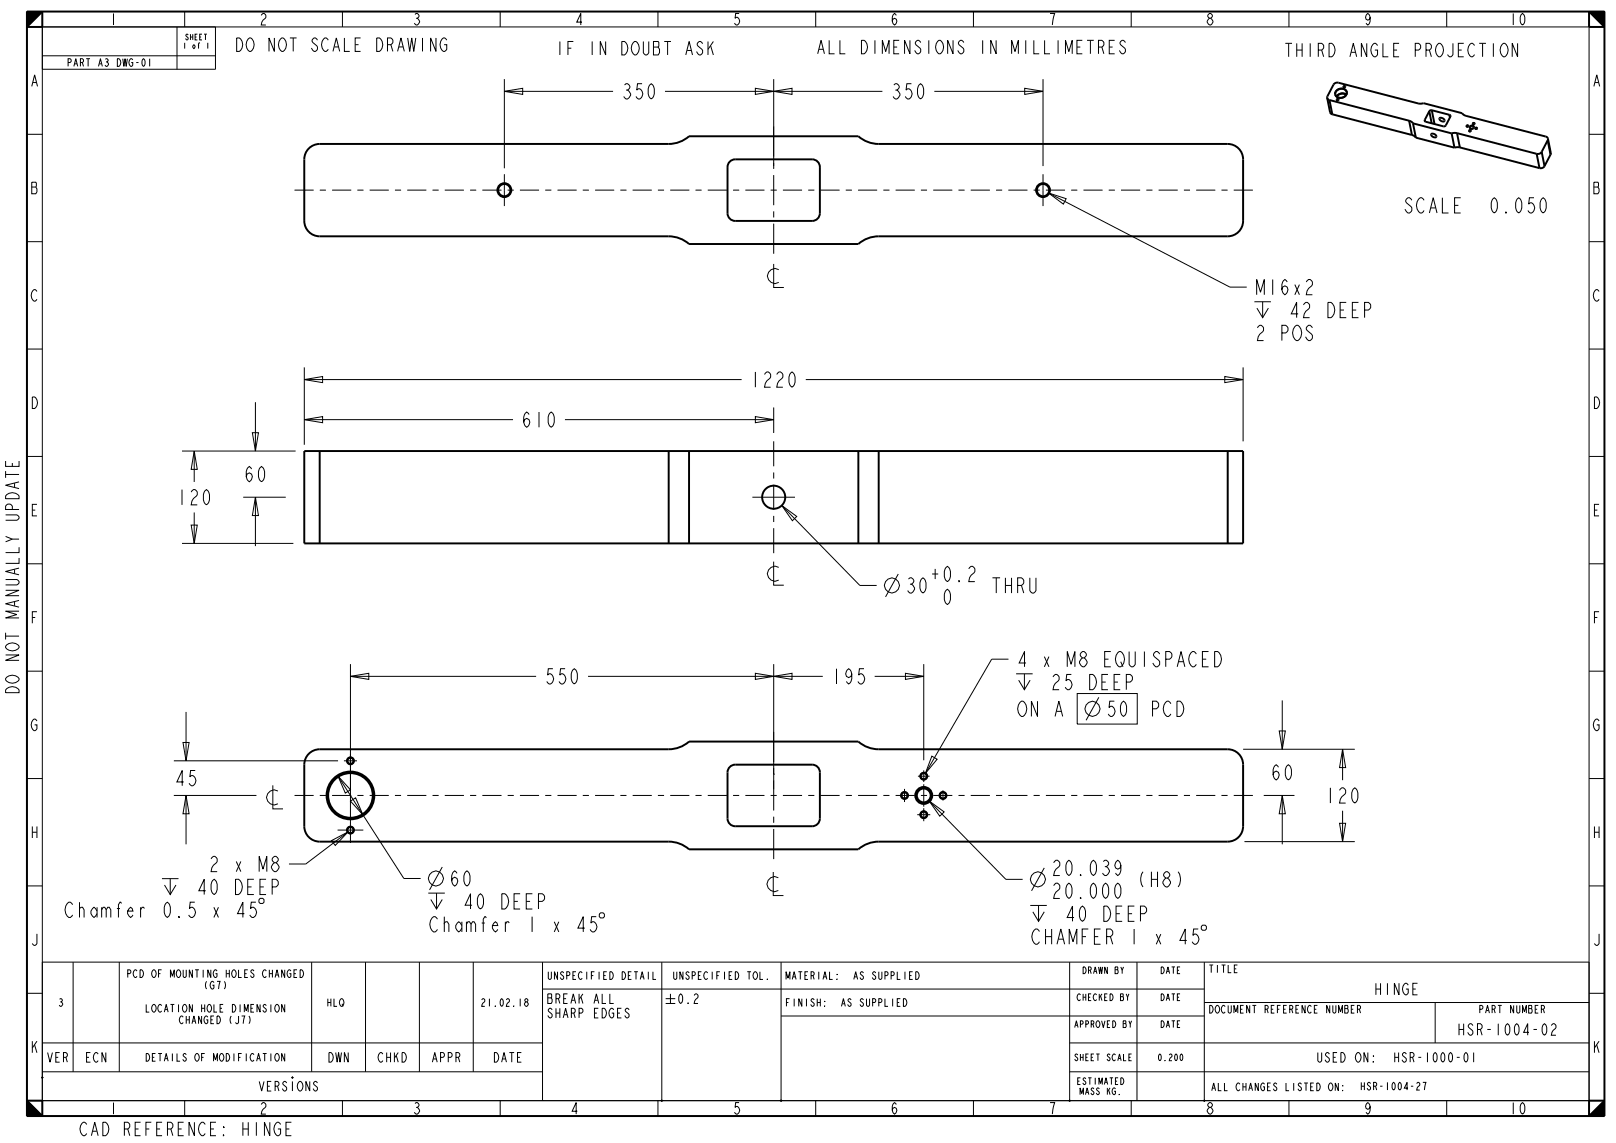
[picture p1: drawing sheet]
<svg xmlns="http://www.w3.org/2000/svg" width="420mm" height="297mm" viewBox="0 0 420 297" stroke-linecap="round" stroke-linejoin="round" font-family="sans-serif">
<path d="M7 3h4l-4 4zM413 3h4v4zM7 286l4 4h-4zM413 290l4-4v4z" fill="#000"/>
<g fill="none" stroke="#000" stroke-width=".26">
<path d="M7 3h4l-4 4zM7 7h410v279h-410zM11 3h402v287h-402zM11 14.5h45M46 7v11M48 3v4M56 7v11h-45M89 3v4M130 3v4M171 3v4M212 3v4M253 3v4"/>
<path d="M294 3v4M335 3v4M376 3v4M413 3h4v4zM7 34.9h4M131.1 23.7l4.7-.8v1.6zM131.1 20.6v23.1M131.1 23.7h28.2M172.8 23.7h56.5M196.3 22.9l4.8 .8-4.8 .8zM201.1 23.7l4.7-.8v1.6zM201.1 20.6v22.5"/>
<path d="M242.8 23.7h28.3M266.3 22.9l4.8 .8-4.8 .8zM271.1 20.6v22.5M413 34.9h4M272.5 50.1l4.6 1.5-.7 1.4zM272.5 50.1l47.2 24.5h4.3M7 62.8h4M201.1 68.6v6.1h2.6M202.4 70.1a1.95 1.95 0 0 0-3 1.6 1.95 1.95 0 0 0 3 1.7M328.2 78.4v4.1M413 62.8h4M7 90.7h4"/>
<path d="M79.1 98.6l4.7-.8v1.6zM79.1 95.5v20.1M79.1 98.6h113.6M209.4 98.6h113.7M318.3 97.8l4.8 .8-4.8 .8zM323.1 95.5v19.2M326.7 80.1l1.5 2.4 1.5-2.4M413 90.7h4M7 118.6h4M47.3 117.2h29.5M50.5 117.2l.8 4.8h-1.6zM50.5 117.2v8"/>
<path d="M65.6 112.4h1.6l-.8 4.8zM66.4 104.5v12.7M79.1 109l4.7-.7v1.5zM79.1 109h54.2M146.8 109h54.3M196.3 108.3l4.8 .7-4.8 .8zM201.1 105.9v6.6M413 118.6h4M49.7 136.4h1.6l-.8 4.8zM50.5 133.2v8M63.2 129.2h11.1M66.4 129.2l.8 4.8h-1.6z"/>
<path d="M66.4 129.2v12.7M203.2 131.3l3.9 2.9-1.2 1.1zM203.2 131.3l20.3 20.8h4.3M7 146.5h4M47.3 141.2h28.9M201.1 145.9v6.2h2.6M202.4 147.4a1.95 1.95 0 0 0-3 1.7 1.95 1.95 0 0 0 3 1.6M233.5 149.1l-3.3 6M413 146.5h4M7 174.4h4M91.1 175.7l4.7-.7v1.5zM91.1 172.6v32.5"/>
<path d="M91.1 175.7h48.2M152.8 175.7h61M196.3 175l4.8 .7-4.8 .8zM201.1 175.7l4.7-.7v1.5zM201.1 172.6v32.5M227.3 175.7h12.8M235.3 175l4.8 .7-4.8 .8zM240.1 172.6v25M262.1 171.3h-4.4l-17.2 29.7M264.8 176.7l1.4 2.5 1.5-2.5M266.2 175.1v4.1M413 174.4h4"/>
<path d="M45.2 197.7h42.7M47.6 192.9h1.5l-.7 4.8zM48.4 185v12.7M242.2 196.5l1.4 .8-3.1 3.7zM280 180.2h15.6v7.9h-15.6zM285.6 181.2l-3.3 6M289.6 182.2h-1.2l-.2 1.6 .4-.3a1.33 1.33 0 0 1 1.2 1.3 1.33 1.33 0 0 1-1.2 1.4l-.6-.7M291.6 182.5l.4-.3a2.68 2.68 0 0 1 0 4 2.81 2.81 0 0 1-.4-3.7zM323.1 194.7h29M332.5 189.9h1.6l-.8 4.8zM333.3 182v12.7M348.9 194.7l.8 4.8h-1.6z"/>
<path d="M348.9 194.7v8M7 202.3h4M45.2 206.7h21.4M48.4 206.7l.7 4.8h-1.5zM48.4 206.7v12.7M70.9 204.1v6.1h2.7M72.2 205.6a1.95 1.95 0 0 0-2.9 1.6 1.95 1.95 0 0 0 2.9 1.7M86.2 218.4l4.2-2.2-3.3 3.5zM87.8 201.6l3.3 3.6-1.4 .9zM87.8 201.6l17.2 26.7h4.3M90.4 216.2l-10.9 8.3h-4.4M91.1 208.2l1.3-.9 1.9 4.4z"/>
<path d="M241.5 208.1l3.9 2.9-1.2 1.1zM241.5 208.1l19.9 20.4h4.4M323.4 218.7h28.7M328.4 206.7h8M333.3 206.7l.8 4.8h-1.6zM333.3 206.7v12.7M348.1 213.9h1.6l-.8 4.8zM348.9 210.7v8M413 202.3h4M7 230.2h4M18.9 235.1l-.6-.7a1.31 1.31 0 0 0-1.2 1 2.47 2.47 0 0 0 .8 3h.4l.6-.7M20.7 236.4v-.3l.4-.3h.4l.4 .6v2"/>
<path d="M20.7 234.4v4M25.2 236.7l-.8-.9a1.47 1.47 0 0 0-.8 1.3 1.47 1.47 0 0 0 .8 1.3l.8-1M25.2 235.8v2.6M26.4 236.4l.4-.6h.4l.4 .6v2M26.4 235.8v2.6M27.6 236.4l.4-.6h.4l.4 .6v2M30.4 236.1h.8M31.6 234.8l-.4-.4-.4 .7v3.3M33.2 236.7h1.4l-.2-.6-.4-.3a1.47 1.47 0 0 0-.9 1.3 1.47 1.47 0 0 0 .9 1.3l.6-.7M36.5 235.8v2.6M37.5 236.1l-.2-.3h-.4l-.4 .6M42.1 228.3h4.3"/>
<path d="M42.8 230l1.4 2.4 1.5-2.4M43.1 234.8l.4-.4a2.68 2.68 0 0 1 0 4 2.81 2.81 0 0 1-.4-3.6zM44.2 228.3v4.1M46.5 238.1l.2 .3h-.2zM50.6 234.4h-1.2l-.2 1.7 .4-.3a1.33 1.33 0 0 1 1.2 1.3 1.33 1.33 0 0 1-1.2 1.3l-.6-.7M55.6 235.8l1.2 2.6M56.8 235.8l-1.2 2.6M63.5 237.4h-1.8l1.4-3v4M66.5 234.4h-1.2l-.2 1.7 .4-.3a1.33 1.33 0 0 1 1.2 1.3 1.33 1.33 0 0 1-1.2 1.3l-.6-.7M67.3 233.8l.3-.4h.7l.3 .4v.6l-.3 .4h-.7l-.3-.4zM111.3 232.1h4.3M112 233.7l1.5 2.5 1.4-2.5"/>
<path d="M113.5 232.1v4.1M113.7 238.8l-.6-.6a1.31 1.31 0 0 0-1.2 1 2.47 2.47 0 0 0 .8 3h.4l.6-.7M114.9 225.3l-3.3 5.9M115.5 238.2v4M120 239.5v2.7M121.2 239.5v2.7M125.2 239.8h.8M126.4 238.5l-.4-.3-.4 .6v3.4M131.3 239.5v2.7M132.3 239.8l-.2-.3h-.4l-.4 .7M138.3 238.2v4M144 239.5l1.2 2.7"/>
<path d="M145.2 239.5l-1.2 2.7M155 238.2h-1.2l-.2 1.6 .4-.3a1.33 1.33 0 0 1 1.2 1.3 1.33 1.33 0 0 1-1.2 1.4l-.6-.7M156.1 237.2h.6l.4 .3v.7l-.4 .3h-.6l-.3-.3v-.7zM201 226.6v6.1h2.6M202.3 228.1a1.95 1.95 0 0 0-3 1.6 1.95 1.95 0 0 0 3 1.7M267.8 235.3h4.3M268.4 236.9l1.5 2.5 1.5-2.5M269.9 235.3v4.1M271.4 225.5l-3.3 6M413 230.2h4M7 258.1h4M11 250h402"/>
<path d="M19 250v28.5M31 250v28.5M81 250v28.5M95 250v28.5M109 250v28.5M115.5 240.2v-.4l.4-.3h.4l.4 .7v2M120 240.5l-.8-1a1.47 1.47 0 0 0-.8 1.3 1.47 1.47 0 0 0 .8 1.4l.8-1M121.2 240.2l.4-.7h.4l.4 .7v2M122.4 240.2l.4-.7h.4l.4 .7v2M123 250v28.5M128 240.5h1.4l-.2-.7-.4-.3a1.47 1.47 0 0 0-.9 1.3 1.47 1.47 0 0 0 .9 1.4l.6-.7M141 257h172"/>
<path d="M141 250v36M152 241.2h-1.8l1.4-3v4M172 250v36M173 259.5h2.5M174.3 258.2v2.5M176.7 258.5l.2-.3a1.69 1.69 0 0 1 0 2.5 1.77 1.77 0 0 1-.2-2.2zM180.4 258.7l.4-.5h.2l.4 .5a.97 .97 0 0 1-.6 1l-.4 1h1M203 250v36M270.1 242.1l-.5-.7a1.31 1.31 0 0 0-1.2 1 2.47 2.47 0 0 0 .8 3h.4l.5-.7M271.7 241.4v4M271.7 243.4h1.6M273.3 241.4v4"/>
<path d="M274.7 245.4l1-4 1 4M275.1 244h1.2M277.9 245.4v-4l1 3.3 1-3.3v4M278 250v36M281.3 243.4h1M282.8 241.4h-1.5v4M284.4 243.4h1M286 241.4h-1.6v4h1.6M287.6 243.4h1l.6-.7v-.6l-.6-.7h-1v4M288.6 243.4l.6 2M294.8 241.4v4M295.5 250v36"/>
<path d="M300.5 242.7l1.2 2.7M301.7 242.7l-1.2 2.7M308.4 244.4h-1.7l1.4-3v4M311.4 241.4h-1.2l-.2 1.6 .4-.3a1.33 1.33 0 0 1 1.2 1.3 1.33 1.33 0 0 1-1.2 1.4l-.6-.7M312.5 240.4h.7l.3 .3v.7l-.3 .3h-.7l-.3-.3v-.7zM313 250v36M413 258.1h4M11 271h130M11 278.5h130M173 260.7h2.5M178.8 260.5l.1 .2zM203 264h110"/>
<path d="M278 271h135M278 278.5h135M313 260.5h100M373 260.5v10.5M7 286l4 4h-4zM48 286v4M89 286v4M130 286v4M171 286v4M212 286v4M253 286v4M294 286v4"/>
<path d="M335 286v4M376 286v4M413 290l4-4v4z"/>
<circle cx="231.8" cy="152.1" r="1.95"/>
<circle cx="283.9" cy="184.2" r="1.95"/>
<circle cx="113.3" cy="228.3" r="1.95"/>
<circle cx="269.7" cy="228.5" r="1.95"/>
</g>
<g fill="none" stroke="#000" stroke-width=".51">
<path d="M7 7l4-4v4zM7 3h410v287h-410zM413 3l4 4h-4zM80.3 38.6a4 4 0 0 1 2.8-1.2h90.7a8 8 0 0 0 5.3-2h44a8 8 0 0 0 5.3 2h90.7a4 4 0 0 1 4 4v16a4 4 0 0 1-4 4h-90.7a8 8 0 0 0-5.3 2h-44a8 8 0 0 0-5.3-2h-90.7a4 4 0 0 1-4-4v-16a4 4 0 0 1 1.2-2.8zM344.9 25.4l1.7-3.5 .5-.4h.6l20.9 5.4 1.4-.1 10 2.6 .9 .7 20.8 5.4 .6 .5M344.9 25.4l.8 3.8 .6 .5M344.9 25.4l.6 .6M345.5 26l.8 3.7M345.5 26l20.7 5.4M346.3 29.7l20.7 5.4M347.1 24.5a1.59 1.59 0 0 0 1.4 .9 1.59 1.59 0 0 0 1.4-.8M347.4 25.1h.1"/>
<path d="M347.8 26l-.1 .1M347.8 25.9v.1M347.8 25.9h-.3l.2 .2M347.9 25.9l-.4-.1v.2l.2 .1M347.9 25.9l-.1 .1M349.6 22.6l-.1 .1M349.6 22.6h.1M349.6 22.5v.1M349.6 22.5h-.4l.3 .2M349.6 22.5l-.1 .2M349.9 24.6a1.69 1.69 0 0 0-2.5 .5M349.9 24.6a1.74 1.74 0 0 0-2.5 .5"/>
<path d="M349.9 24.6h.1M350 24l-.1 .6M350 24a1.55 1.55 0 0 0-1.7-.9 1.55 1.55 0 0 0-1.2 1.4M350.1 23.9v.1M350.1 23.9a1.59 1.59 0 0 0-1.8-.9 1.59 1.59 0 0 0-1.3 1.6M350.1 24l-.2 .6M366.2 31.4l1 .7M366.2 31.4l.8 3.7M367 35.1l1 .7M367.2 32.1l.8 3.7M367.2 32.1l10.1 2.6M368 35.8l10 2.6"/>
<path d="M370.3 31.1l.1 .4M371.5 28.9l-1.2 2.2M371.5 28.9l.6 3.1M372.1 28.6l-.6 .3M372.1 28.6l.7 3.6M372.1 28.6l4.6 1.2M376.7 29.8l.3 .2v.3l-1.2 2.3-.4 .2-4.9-1.2-.2-.2v-.3M376.7 29.8l.1 .8M377.3 34.7l.7 3.7M378.7 34.6l-1.4 .1M378.7 34.6l20.7 5.4M378.7 34.6l.7 3.7"/>
<path d="M379.4 38.3l-1.4 .1M379.4 38.3l20.7 5.4M381.6 32.8l-.1 .1M381.6 32.8h.1M381.6 32.7v.1M381.6 32.7h-.4l.3 .2M381.6 32.7h-.4v.2h.3M382 32.9a.53 .53 0 0 0 .4 .6 .53 .53 0 0 0 .6-.3M382 32.9a.52 .52 0 0 1 .7-.4 .52 .52 0 0 1 .3 .7M382.2 32.8a.45 .45 0 0 1 .6-.2 .45 .45 0 0 1 .2 .6l-.1 .1a.44 .44 0 0 1-.6 .2 .44 .44 0 0 1-.1-.7zM382.2 34l-.1 .1M382.2 34h.1"/>
<path d="M382.2 34l-.3-.1 .2 .2M382.3 34l-.4-.1v.2h.2M383 33.2h.1M383.2 32.2l-.1 .1M383.2 32.2h.1M383.2 32.1v.1M383.2 32.1h-.4l.3 .2M383.2 32.1l-.4-.1v.2l.3 .1M383.9 33.4l-.2 .1M383.9 33.4h.1M383.9 33.3v.1M383.9 33.3h-.4l.2 .2"/>
<path d="M383.9 33.3l-.4-.1v.3h.2M399.4 40l.7 3.7M400.7 39.5l-.6 .4-.7 .1M400.7 39.5l.7 3.7M402.2 36.5l-1.5 3M402.2 36.5l.8 3.7M402.3 36l.7 3.7v.5M402.3 36l-.1 .5M189.7 42l.9-.5 .5-.1h20a2 2 0 0 1 2 2v12a2 2 0 0 1-2 2h-20a2 2 0 0 1-2-2v-12l.1-.5zM401.4 43.2l-.5 .4-.8 .1M403 40.2l-1.6 3M79.1 117.2h244v24h-244z"/>
<path d="M83.1 117.2v24M173.8 117.2v24M179.1 117.2v24M223.1 117.2v24M228.4 117.2v24M319.1 117.2v24M80.3 195.9a4 4 0 0 1 2.8-1.2h90.7a8 8 0 0 0 5.3-2h44a8 8 0 0 0 5.3 2h90.7a4 4 0 0 1 4 4v16a4 4 0 0 1-4 4h-90.7a8 8 0 0 0-5.3 2h-44a8 8 0 0 0-5.3-2h-90.7a4 4 0 0 1-4-4v-16a4 4 0 0 1 1.2-2.8zM189.7 199.3l.9-.5 .5-.1h20a2 2 0 0 1 2 2v12a2 2 0 0 1-2 2h-20a2 2 0 0 1-2-2v-12l.1-.5zM10.8 279.8l.4 .4M11.2 279.8l-.4 .4M75.8 279.8l.4 .4M76.2 279.8l-.4 .4"/>
<path d="M7 286h4v4zM171.8 285.8l.4 .4M172.2 285.8l-.4 .4M202.8 285.8l.4 .4M203.2 285.8l-.4 .4M277.8 285.8l.4 .4M278.2 285.8l-.4 .4M413 286h4l-4 4z"/>
<circle cx="131.1" cy="49.4" r="1.8"/>
<circle cx="131.1" cy="49.4" r="1.6"/>
<circle cx="271.1" cy="49.4" r="1.8"/>
<circle cx="271.1" cy="49.4" r="1.6"/>
<circle cx="91.1" cy="197.7" r=".9"/>
<circle cx="91.1" cy="197.7" r=".8"/>
<circle cx="91.1" cy="206.7" r="6.2"/>
<circle cx="91.1" cy="206.7" r="6"/>
<circle cx="91.1" cy="206.7" r="5.8"/>
<circle cx="91.1" cy="215.7" r=".9"/>
<circle cx="91.1" cy="215.7" r=".8"/>
<circle cx="235.1" cy="206.7" r=".9"/>
<circle cx="235.1" cy="206.7" r=".8"/>
<circle cx="240.1" cy="206.7" r="2.2"/>
<circle cx="240.1" cy="206.7" r="2"/>
<circle cx="240.1" cy="206.7" r="1.8"/>
<circle cx="240.1" cy="201.7" r=".9"/>
<circle cx="240.1" cy="211.7" r=".9"/>
<circle cx="240.1" cy="211.7" r=".8"/>
<circle cx="240.1" cy="201.7" r=".8"/>
<circle cx="245.1" cy="206.7" r=".8"/>
<circle cx="245.1" cy="206.7" r=".9"/>
</g>
<!-- layer: 02___PRT_ALL_AXES -->
<g fill="none" stroke="#000" stroke-width=".26">
<path d="M201.1 32.9v7.8M76.5 49.4h5M83.1 49.4h1.6M86.3 49.4h5M92.9 49.4h1.6M96.1 49.4h4.9M102.6 49.4h1.6M105.8 49.4h5M112.4 49.4h1.6M115.6 49.4h5M122.2 49.4h1.6M125.4 49.4h4.9"/>
<path d="M131.1 45.3v8.2M131.9 49.4h1.6M135.1 49.4h5M141.7 49.4h1.6M144.9 49.4h5M151.5 49.4h1.6M154.7 49.4h4.9M161.2 49.4h1.6M164.4 49.4h5M171 49.4h1.6M174.2 49.4h5M180.8 49.4h1.6"/>
<path d="M183.9 49.4h5M190.5 49.4h1.6M193.7 49.4h5M200.3 49.4h1.6M201.1 42.3v1.6M201.1 45.5v7.8M201.1 54.9v1.6M201.1 58.1v7.8M203.5 49.4h5M210 49.4h1.6M213.2 49.4h5M219.8 49.4h1.6"/>
<path d="M223 49.4h5M229.6 49.4h1.6M232.8 49.4h4.9M239.3 49.4h1.6M242.5 49.4h5M249.1 49.4h1.6M252.3 49.4h5M258.9 49.4h1.6M262.1 49.4h4.9M268.6 49.4h1.6M271.1 45.3v8.2M271.8 49.4h5"/>
<path d="M278.4 49.4h1.6M281.6 49.4h5M288.2 49.4h1.6M291.4 49.4h4.9M297.9 49.4h1.6M301.1 49.4h5M307.7 49.4h1.6M310.9 49.4h5M317.5 49.4h1.6M320.6 49.4h5M201.1 114.7v6.5M195.5 129.2h11.1"/>
<path d="M201.1 122.8v1.6M201.1 125.9v6.6M201.1 134v1.6M201.1 137.2v6.5M89.4 197.7h3.4M91.1 196v3.4M91.1 199.8v19.2M201.1 190.2v7.8M201.1 199.6v1.6M76.5 206.7h5M83.1 206.7h1.6M86.3 206.7h5"/>
<path d="M87.7 215.7h6.7M92.9 206.7h1.6M96.1 206.7h4.9M102.6 206.7h1.6M105.8 206.7h5M112.4 206.7h1.6M115.6 206.7h5M122.2 206.7h1.6M125.4 206.7h4.9M131.9 206.7h1.6M135.1 206.7h5M141.7 206.7h1.6"/>
<path d="M144.9 206.7h5M151.5 206.7h1.6M154.7 206.7h4.9M161.2 206.7h1.6M164.4 206.7h5M171 206.7h1.6M174.2 206.7h5M180.8 206.7h1.6M183.9 206.7h5M190.5 206.7h1.6M193.7 206.7h5M200.3 206.7h1.6"/>
<path d="M201.1 201.2h.1M201.1 202.8v7.8M201.1 212.2v1.6M201.1 215.4v7.8M203.5 206.7h5M210 206.7h1.6M213.2 206.7h5M219.8 206.7h1.6M223 206.7h5M229.6 206.7h1.6M232.8 206.7h4.9M235.1 205v3.4"/>
<path d="M238.4 211.7h3.4M238.6 201.7h3M239.3 206.7h1.6M240.1 200.2v3M240.1 203.8v5.8M240.1 210v3.4M242.5 206.7h5M245.1 205.4v2.6M249.1 206.7h1.6M252.3 206.7h5M258.9 206.7h1.6M262.1 206.7h4.9"/>
<path d="M268.6 206.7h1.6M271.8 206.7h5M278.4 206.7h1.6M281.6 206.7h5M288.2 206.7h1.6M291.4 206.7h4.9M297.9 206.7h1.6M301.1 206.7h5M307.7 206.7h1.6M310.9 206.7h5M317.5 206.7h1.6M320.6 206.7h5"/>
</g>
<g fill="none" stroke="#000" stroke-width=".51">
<path d="M372 34.8a.77 .77 0 0 1 .9 0 .77 .77 0 0 1 .3 .9 .82 .82 0 0 1-.9-.1 .82 .82 0 0 1-.3-.8zM374.1 30.7a.77 .77 0 0 1 1 0 .77 .77 0 0 1 .3 .8 .82 .82 0 0 1-.9 0 .82 .82 0 0 1-.4-.8z"/>
<circle cx="201.1" cy="129.2" r="3"/>
</g>
<g font-size="5.2">
<text x="161.3" y="25.7">350</text>
<text x="231.3" y="25.7">350</text>
<text x="365.1" y="55.3">SCALE</text>
<text x="387.2" y="55.3">0.050</text>
<text x="326" y="76.6">M16x2</text>
<text x="334.8" y="82.5">42 DEEP</text>
<text x="326" y="88.5">2 POS</text>
<text x="194.7" y="100.6">1220</text>
<text x="135.3" y="111">610</text>
<text x="63.2" y="125.2">60</text>
<text x="45.7" y="131.2">120</text>
<text x="235.1" y="154.1">30</text>
<text x="241.5" y="151.1">+0.2</text>
<text x="257.3" y="154.1">THRU</text>
<text x="244.6" y="157.1">0</text>
<text x="264.1" y="173.3">4 x M8 EQUISPACED</text>
<text x="141.3" y="177.7">550</text>
<text x="215.8" y="177.7">195</text>
<text x="272.9" y="179.2">25 DEEP</text>
<text x="264.1" y="186.2">ON A</text>
<text x="298.7" y="186.2">PCD</text>
<text x="330.1" y="202.7">60</text>
<text x="45.2" y="204.2">45</text>
<text x="344.2" y="208.7">120</text>
<text x="54.1" y="226.5">2 x M</text>
<text x="69.9" y="226.5">8</text>
<text x="273.1" y="227.5">20.039</text>
<text x="50.9" y="232.4">40 DEEP</text>
<text x="116.6" y="230.3">60</text>
<text x="273.1" y="233.5">20.000</text>
<text x="295.2" y="230.5">(H8)</text>
<text x="120.1" y="236.2">40 DEEP</text>
<text x="276.6" y="239.4">40 DEEP</text>
</g>
<g font-size="4.6">
<text x="61.5" y="13.4">DO NOT SCALE DRAWING</text>
<text x="144.6" y="14.3">IF IN DOUBT ASK</text>
<text x="213" y="14">ALL DIMENSIONS IN MILLIMETRES</text>
<text x="334.3" y="14.8">THIRD ANGLE PROJECTION</text>
<text x="5" y="179.9" transform="rotate(-90 5 179.9)">DO NOT MANUALLY UPDATE</text>
<text x="21" y="295.1">CAD REFERENCE:</text>
<text x="62.6" y="295.1">HINGE</text>
</g>
<g font-size="3.9">
<text x="28.3" y="6.5">1</text>
<text x="67.3" y="6.5">2</text>
<text x="107.2" y="6.5">3</text>
<text x="149.3" y="6.5">4</text>
<text x="190.3" y="6.5">5</text>
<text x="231.3" y="6.5">6</text>
<text x="272.3" y="6.5">7</text>
<text x="313.3" y="6.5">8</text>
<text x="354.3" y="6.5">9</text>
<text x="392.2" y="6.5">10</text>
<text x="7.8" y="22.5">A</text>
<text x="413.8" y="22.5">A</text>
<text x="7.8" y="50.4">B</text>
<text x="413.8" y="50.4">B</text>
<text x="7.8" y="78.3">C</text>
<text x="413.8" y="78.3">C</text>
<text x="7.8" y="106.2">D</text>
<text x="413.8" y="106.2">D</text>
<text x="7.8" y="134.1">E</text>
<text x="413.8" y="134.1">E</text>
<text x="7.8" y="162">F</text>
<text x="413.8" y="162">F</text>
<text x="7.8" y="189.9">G</text>
<text x="413.8" y="189.9">G</text>
<text x="7.8" y="217.8">H</text>
<text x="413.8" y="217.8">H</text>
<text x="7.8" y="245.7">J</text>
<text x="413.8" y="245.7">J</text>
<text x="357.2" y="258.5">HINGE</text>
<text x="379" y="269">HSR-1004-02</text>
<text x="7.8" y="273.6">K</text>
<text x="413.8" y="273.6">K</text>
<text x="28.3" y="289.5">1</text>
<text x="67.3" y="289.5">2</text>
<text x="107.2" y="289.5">3</text>
<text x="148.2" y="289.5">4</text>
<text x="190.3" y="289.5">5</text>
<text x="231.3" y="289.5">6</text>
<text x="272.3" y="289.5">7</text>
<text x="313.3" y="289.5">8</text>
<text x="354.3" y="289.5">9</text>
<text x="392.2" y="289.5">10</text>
</g>
<g font-size="3.3">
<text x="142" y="260.7">BREAK ALL</text>
<text x="142" y="264.5">SHARP EDGES</text>
<text x="12.1" y="276">VER</text>
<text x="22.1" y="276">ECN</text>
<text x="85.1" y="276">DWN</text>
<text x="98.1" y="276">CHKD</text>
<text x="112.1" y="276">APPR</text>
<text x="128.1" y="276">DATE</text>
<text x="342.5" y="276">USED ON:</text>
<text x="362" y="276">HSR-1000-01</text>
<text x="67.2" y="283.5">VERSIONS</text>
</g>
<g font-size="2.6">
<text x="17.4" y="17.3">PART A3 DWG-01</text>
<text x="33.4" y="254">PCD OF MOUNTING HOLES CHANGED</text>
<text x="52.9" y="257">(G7)</text>
<text x="142.5" y="254.5">UNSPECIFIED DETAIL</text>
<text x="175" y="254.5">UNSPECIFIED TOL.</text>
<text x="204" y="254.5">MATERIAL:</text>
<text x="221.2" y="254.5">AS SUPPLIED</text>
<text x="314" y="252.7">TITLE</text>
<text x="15" y="261.5">3</text>
<text x="38.1" y="263">LOCATION HOLE DIMENSION</text>
<text x="84.9" y="261.5">HLQ</text>
<text x="125" y="261.5">21.02.18</text>
<text x="204" y="261.5">FINISH:</text>
<text x="218" y="261.5">AS SUPPLIED</text>
<text x="314" y="263.2">DOCUMENT REFERENCE NUMBER</text>
<text x="384.4" y="263.2">PART NUMBER</text>
<text x="46.6" y="266">CHANGED (J7)</text>
<text x="38.1" y="275.7">DETAILS OF MODIFICATION</text>
<text x="314.6" y="283.4">ALL CHANGES LISTED ON:</text>
<text x="353.6" y="283.2">HSR-1004-27</text>
</g>
<g font-size="2.3">
<text x="281.3" y="253">DRAWN BY</text>
<text x="301.5" y="253">DATE</text>
<text x="279.9" y="260">CHECKED BY</text>
<text x="301.5" y="260">DATE</text>
<text x="279.2" y="267">APPROVED BY</text>
<text x="301.5" y="267">DATE</text>
<text x="279.2" y="275.6">SHEET SCALE</text>
<text x="300.8" y="275.6">0.200</text>
<text x="279.9" y="281.8">ESTIMATED</text>
<text x="280.6" y="284.4">MASS KG.</text>
</g>
<g font-size="2">
<text x="48.1" y="10.4">SHEET</text>
<text x="47.4" y="12.6">1 of 1</text>
</g>
</svg>
